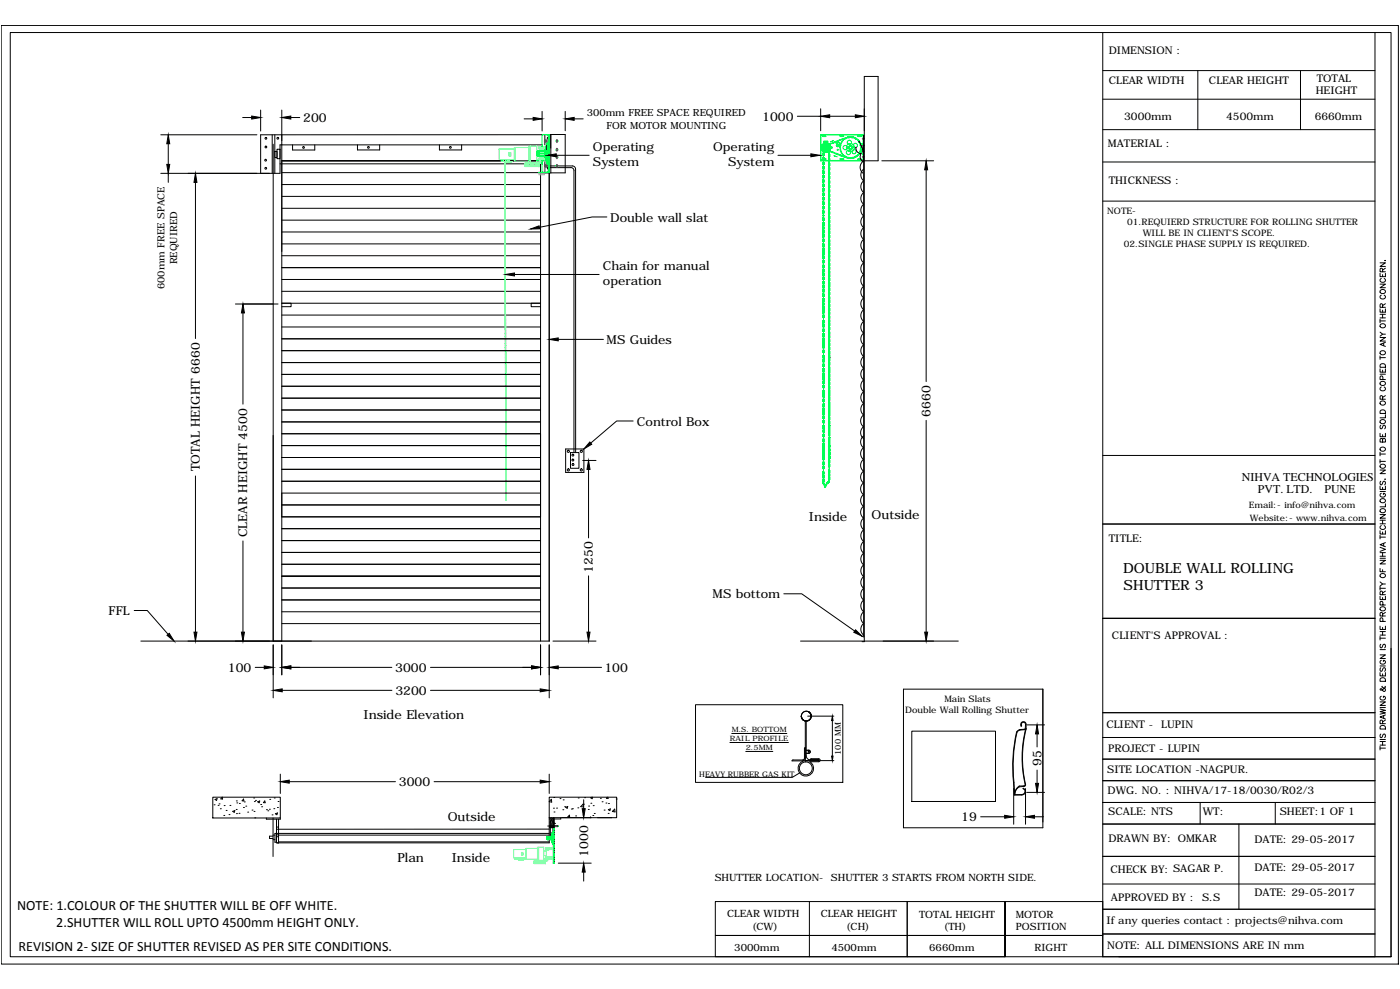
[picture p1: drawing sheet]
<svg xmlns="http://www.w3.org/2000/svg" width="841mm" height="594mm" viewBox="0 0 841 594" stroke-linecap="round" stroke-linejoin="round" font-family="sans-serif">
<!-- layer: labeling -->
<g fill="none" stroke="#0f0" stroke-width=".6">
<path d="M494 89l1 2M494 89h1M494 89a2 2 0 0 1 3-2 2 2 0 0 1 1 3M495 92v2M495 94v2M495 97v2M495 100v2M495 92l-1 1h1M495 100l-1 1h1M495 92v1M495 100v1M495 97h.1"/>
<path d="M495 91v1M495 94h.1M495 96v1M495 99v1M495 94v1M495 95h-1v1h1M495 97h-1l1 2M495 89h-1l1 2M495 89v2M495 95v1M495 96h.1M495 93v1"/>
<path d="M498 98v1M498 90v1M498 90v2M498 92v2M498 95v2M498 98v2M498 98h.1M498 92h.1M498 94v1M498 97v1M498 100h.1M498 95h.1"/>
<path d="M498 92v1M498 90h.1M498 93v1M498 97h.1M498 99v1M498 91v1M495 102v2M495 105v2M495 108v2M495 110v2M495 113v2M495 116v2"/>
<path d="M495 118v2M495 108l-1 1h1M495 118l-1 2h1M495 108v1M495 116v1M495 102h.1M495 104v1M495 107v1M495 110h.1M495 112v1M495 115v1M495 118h.1"/>
<path d="M495 102v1M495 105h.1M495 108h.1M495 110v1M495 113h.1M495 118v1M495 103h-1v1h1M495 105h-1l1 2M495 111h-1v1h1M495 113h-1l1 2M495 116h-1v1h1M495 107h.1"/>
<path d="M495 115h.1M495 103v1M495 111v1M495 101v1M495 104h.1M495 109v1M495 112h.1M495 117v1M498 119v2M498 106v2M498 106h.1M498 108v2"/>
<path d="M498 100v2M498 103v2M498 111v2M498 114v2M498 116v2M498 102v1M498 105v1M498 108h.1M498 110v1M498 113v1M498 116h.1M498 118v1"/>
<path d="M498 100v1M498 103h.1M498 108v1M498 111h.1M498 114h.1M498 116v1M498 101v1M498 106v1M498 105h.1M498 102h.1M498 107v1M498 110h.1"/>
<path d="M498 113h.1M498 118h.1M494 130h1M495 121v2M495 124v2M495 126v2M495 131v2M495 134v2M495 136v2M495 138v2M495 126l-1 2h1M495 134l-1 1h1"/>
<path d="M495 136l-1 2h1M495 134v1M495 120v1M495 123v1M495 126h.1M495 128v1M495 130v1M495 133v1M495 136h.1M495 138h.1M495 121h.1M495 124h.1"/>
<path d="M495 126v1M495 129h-1M495 134h.1M495 131h.1M495 138v1M495 121h-1l1 2M495 124h-1l1 2M495 131h-1v1h1M495 139h-1l1 1M495 125v1M495 140h.1M495 131v1"/>
<path d="M495 139v1M495 120h.1M495 128h.1M495 132v1M495 135v1M498 122v2M498 124v2M498 127v2M498 130v2M498 132v2M498 134v2v1M498 137v2"/>
<path d="M498 134v2M498 137v1M498 139v1M498 121v1M498 124h.1M498 126v1M498 129v1M498 132h.1M498 134h.1M498 136v1M498 122h.1M498 127h.1"/>
<path d="M498 130h.1M498 137h.1M498 138v1v2M498 121h.1M498 126h.1M498 129h.1M495 141v2M495 143v2M495 146v2M495 149v2M495 151v2M495 153v2"/>
<path d="M495 156v2M495 159v2M495 143l-1 2h1M495 149l-1 1h1M495 156l-1 2h1M495 149v1M495 140v1M495 143h.1M495 145v1M495 148v1M495 151h.1M495 153h.1"/>
<path d="M495 155v1M495 158v1M495 146v1M495 153v1M495 159h.1M495 147h-1v1h1M495 151h-1l1 2M495 154h-1l1 1M495 159h-1l1 2M495 154v1M495 155h.1M495 147v1"/>
<path d="M495 150v1M495 145h.1M495 148h.1M495 158h.1M498 141v2M498 144v2M498 146v2M498 148v2M498 151v1v1M498 155v2M498 158v2M498 151v1"/>
<path d="M498 141h.1M498 143v1M498 146h.1M498 148h.1M498 150v1M498 155h.1M498 157v1M498 160h.1M498 141v1M498 144h.1M498 155v1M498 158h.1"/>
<path d="M498 144v1M498 153v1M498 156v1M498 159v1M498 152v1v2M498 158v2v2M498 140v1M498 143h.1M498 145v1M498 150h.1M498 154v1M498 157h.1"/>
<path d="M494 164v1M494 167v1M494 169l1 2M494 168h1M494 165l1 1M494 165h1M494 164h1M494 170l1 1M494 169h1M495 161v2M495 174v2M495 176v2"/>
<path d="M495 179v2M495 161h.1M495 173v1M495 176h.1M495 178v1M495 161v1M495 174h.1M495 179v1M495 166v2M495 163v1M495 166h.1M495 168v1"/>
<path d="M495 171v1M495 164h-1M495 164h.1M495 166l-1 1M495 169h-1M495 169h.1M495 162h-1l1 1M495 172h-1v1h1M495 174h-1v1h1M495 180h-1v1h1M495 163h.1M495 172h-1l1 1"/>
<path d="M495 162v1M495 164v1M495 169v2M495 172v1M495 174v1M495 180v1M495 168h.1M495 165v1M495 175v1M495 173h.1M498 171h.1M498 163v1"/>
<path d="M498 165v2M498 167v2M498 169v4M498 173v2M498 175v2M498 178v2M498 169v3M498 162v1M498 164v1M498 167h.1M498 169h.1M498 173h.1"/>
<path d="M498 175h.1M498 177v1M498 165h.1M498 178h.1M498 160v2M498 162h.1M498 172v1M498 177h.1M494 189l1 2M494 188h1M494 186h1M494 196l1 1"/>
<path d="M494 199h1M494 193l1 1v-1M494 195v1M494 193h1M494 196h1M494 195h1M495 182v2M495 181v1M495 182h.1M495 184l-1 2M495 186l-1 2M495 197l-1 2"/>
<path d="M495 184v2M495 186v2M495 189v2M495 197v2M495 184h.1M495 186h.1M495 188v1M495 191v1M495 194v1M495 197h.1M495 199v1M495 189h-1"/>
<path d="M495 192l-1 1M495 192v1M495 195h-1M495 195h.1M495 197l-1 1M495 197v1M495 182h-1l1 2M495 195v1M495 181h.1M495 196v1M495 199h.1M498 192v2"/>
<path d="M498 194v2M498 197v1M498 192h.1M498 194h.1M498 198h.1M498 180v2M498 183v2M498 185v2M498 187v2M498 190v1M498 180h.1M498 182v1"/>
<path d="M498 185h.1M498 187h.1M498 189v1M498 180v1M498 183h.1M498 199v2M498 196v2M498 196h.1M498 198v1M498 196v1M498 197h.1M498 199v1"/>
<path d="M498 181v1M498 184v1M498 186v1M494 201h1v1zM494 219v1M494 217l1 1M494 215h1M494 204l1 1M494 217h1M494 219h1M495 203l-1 1M495 205v2"/>
<path d="M495 207v2M495 210v2M495 213l-1 2M495 216l-1 1M495 203v1h-1M495 213v2M495 216v1M495 202v1M495 207h.1M495 209v1M495 212v1M495 215v1"/>
<path d="M495 218h.1M495 203h-1M495 203h.1M495 205h.1M495 213l-1 1M495 207v1M495 208h.1M495 210h.1M495 218l-1 1M495 213v1M495 216h.1M495 218v1"/>
<path d="M495 212h.1M495 208v1M495 219v1M495 217v1M495 215h.1M498 209v1M498 211v1M498 213v2M498 201h.1M498 203h.1M498 205v1M498 208h.1"/>
<path d="M498 210h.1M498 212h.1M498 217h.1M498 219v1M498 206v2M498 206h.1M498 205h.1M498 209h.1M498 213v1M498 214v1M498 201v2M498 204v1"/>
<path d="M498 215v2M498 218v1M498 203v1M498 210v1M498 213h.1M498 215h.1M498 217v1M498 220h.1M498 201v1M498 204h.1M498 208v1M498 211h.1"/>
<path d="M498 218v2M498 215v1M498 218h.1M494 226l1 2M494 235v1M494 237l1 2M494 225h1M494 220h1M494 223h1M494 233h1M494 236h1M494 226h1v2"/>
<path d="M494 235h1v1h-1M494 237h1v2M494 228h1M495 221l-1 2M495 224l-1 1M495 221v2M495 224v1M495 220v1M495 223v1M495 221v1M495 224h-1M495 224h.1"/>
<path d="M495 229v1M495 231l-1 2M495 240v1M495 231v2h-1M495 226v2M495 231v2M495 234v2M495 237v2M495 226h-1M495 226h.1M495 228v1M495 230v1"/>
<path d="M495 233v1M495 236v1M495 239v1M495 234l-1 1M495 237h-1M495 220h.1M495 223h.1M498 223v1M498 225v2M498 227v2M498 230v1M498 232v2"/>
<path d="M498 222h.1M498 224h.1M498 229h.1M498 236h.1M498 238h.1M498 239v1M498 231h.1M498 233v1M498 220v2M498 222v2M498 224v1M498 227h.1"/>
<path d="M498 231v1M498 220l1 2-1 1M498 229v2M498 222v1M498 225h.1M498 229v1M498 232h.1M498 234v2M498 236v2M498 234h.1M498 238v1M498 239v2"/>
<path d="M498 239h.1M494 243v1M494 245l1 2M494 244h1M494 253l1 1M494 260h1M494 243h1v1h-1M494 245h1v2M494 253h1v1M495 247v2M495 250v2M495 256v1"/>
<path d="M495 258l-1 2M495 250v1M495 258v2h-1M495 242v2M495 245v2M495 252v2M495 258v2M495 241v1M495 244v1M495 247h.1M495 249v1M495 252h.1"/>
<path d="M495 254v2M495 258h.1M495 260v1M495 242l-1 1M495 245h-1M495 258h-1M495 252l-1 1M498 242v1M498 244v1M498 246v2M498 248v2M498 243l1 1-1 1"/>
<path d="M498 240v1M498 252h.1M498 254v1M498 243h.1M498 247v1M498 250h.1M498 257v-2v2M498 258v1M498 250v2M498 253v1M498 255v2M498 257v2"/>
<path d="M498 260v2M498 241h.1M498 245v1M498 248h.1M498 252v1M498 255h.1M498 257h.1M498 259v1M498 241l1 2-1 1M498 253v2M498 241v1M498 246h.1"/>
<path d="M494 279h1M494 271h1M494 269h1M494 273l1 1M494 274l1 2M494 273h1M494 275h1M494 262l1 1M494 272l1 1M494 270h1M494 274h1v2M495 277l-1 2"/>
<path d="M495 280l-1 1M495 277v2M495 280v2M495 269h.1M495 271v1M495 274h.1M495 276v1M495 279v1M495 267h-1M495 267h.1M495 272v1M495 274l-1 1"/>
<path d="M495 269l-1 1M495 269v1M495 274v1M495 261l-1 1M495 264v2M495 266l-1 7M495 261v1h-1M495 264v1M495 266v7M495 261v2M495 266v2M495 263v1"/>
<path d="M495 266h.1M495 266h-1M495 268v2M495 271v2M495 273v2M495 268h.1M495 270v1M495 273h.1M495 275v1M495 271h-1M495 268l-1 1M495 273l-1 1"/>
<path d="M495 271h.1M495 273v1M495 279h.1M495 268h-1h1M498 267v2zM498 269h.1M498 271h.1M498 273h.1M498 260v2zM498 263v1M498 274v1M498 267v1v1v1v-1"/>
<path d="M498 269v2l1 1-1 1M498 272v1l1 1v1h-1M498 276v3M498 276v2M498 279v1M498 267v2M498 276h.1M498 267v1M498 269v1M498 274h.1M498 272h.1M498 279h.1"/>
<path d="M498 262v2M498 265v2M498 269v2M498 271v2M498 273v3M498 265v1v-1M498 269v2v2M498 272v1M498 267l1 2-1 2M498 262h.1M498 264v1M498 267h.1"/>
<path d="M498 276v-2v2M498 278v1v1M498 273v1M494 290l1 1h1M494 290h1l1 1M494 281l1 1M495 283v2M495 285v2M495 287v2M495 283l-1 2h1M495 285l-1 2h1M495 285h.1"/>
<path d="M495 287h.1M495 287v1M495 282v1M495 288h-1l1 1M495 289h.1M495 288v1M496 291l-1 2zM496 291l-1 2 1-2M496 291h.1M497 290v1M497 291h-1M498 289v1h-1z"/>
<path d="M498 289l-1 2M498 289l-1 1M498 282v2v1v1M498 284v2M498 284h.1M498 286h.1M498 288v1M498 282v1M498 284v1M498 281v1M498 283v1M498 287v1"/>
<path d="M498 284v1v1v1M498 286v1v1"/>
</g>
<!-- layer: bracket -->
<path d="M519 81v15" fill="none" stroke="#000" stroke-width=".6"/>
<!-- layer: 0 -->
<g fill="none" stroke="#0f0" stroke-width=".6">
<path d="M323 91v3M323 91v3zM323 93h.1M323 90v2h1M323 92h.1M324 93h-1v1M324 92h.1M324 93h.1M324 93h3M326 88v-7h4v22h-6l3 1M326 97v6M327 90h-4v2h1v-1h3h-3"/>
<path d="M327 94h-3v-1h-1v1h4M327 90v5zM327 92h-4h4M327 90h1v5h-1M329 86v12v-6v5h-1v-9l1-1v5zM329 81h1v22h-1M329 86v-1h1l-1 7M329 92l1 7h-1v-1M329 92l1 7M329 81v22M330 85l-1 7M330 95h.1"/>
<path d="M330 89h.1M330 96h.1M330 91h-7v2h7M330 81v22M493 81h26v16h-26zM493 81h1M493 96h1M493 81v1M493 82v1M493 84h.1M493 85v1M493 86v1"/>
<path d="M493 88h.1M493 89v1M493 90v1M493 92v1M493 93v1M493 94v1M493 96v1M494 81h1M494 96h1M495 85h2zM495 85h.1M495 89h.1"/>
<path d="M495 89h1M496 85h.1M496 89h.1M496 89h-1M496 88l9-4a9 9 0 0 1 10-1 7 7 0 0 1 2 8 7 7 0 0 1-7 4M496 88l-1 1 1 1 13 5M496 88l-1 1M496 89l14 6M496 88h.1M496 88l-1 1h1M496 81h1M496 96h1"/>
<path d="M496 89v1M496 81v1M496 95v1M496 81l-2 1h2M496 95l-2 1h2M496 90h.1M497 89h.1M497 89l-1 1M497 85h.1M497 88h-1M497 88h.1M497 88v1"/>
<path d="M497 81h1M497 96h1M497 86v-1h-2v1M499 81h.1M499 96h.1M499 88h1v1h-1M500 88v1M500 81h1M500 96h1M500 85h1zM500 85h-1M501 94h1z"/>
<path d="M501 81h1M501 96h1M502 94h1M503 86v1a.9 .9 0 0 0 0 1 .9 .9 0 0 0 1-1h1M503 81h.1M503 96h.1M503 86l-1-1h1v2h1M503 86h.1M504 86v1M504 81h1M504 96h1M504 87h.1"/>
<path d="M505 81l2 1h-2zM505 87h.1M505 87h-1M505 95h2M505 95v1h2v-1M505 88v1M505 89v1M505 89h.1M505 88h.1M505 87v1M505 90v1M505 90h.1"/>
<path d="M505 81h1M505 96h1M505 86v1M505 91h1M505 91l1 1M506 86h-1M506 85l-1 1M506 92h.1M506 92v1h1M506 85h.1M507 81h.1M507 96h.1"/>
<path d="M507 93l1 2M508 81h1M508 96h1M508 83l-1 1-1 1M508 83h.1M508 83h1M509 81h1M509 96h1M509 94l-1 1M509 94h.1M509 94l1 1M509 83h.1"/>
<path d="M510 82l-1 1M510 82l-14 6M510 82a6 6 0 0 1 7 7 6 6 0 0 1-7 6M510 88v1M510 89l1 1M510 82h2M510 82h.1M510 95h.1M510 95h1M510 83h.1M511 90h.1M511 81h1"/>
<path d="M511 96h1M511 83h1M512 95h-1M512 82l1 1M512 81h1M512 96h1M512 88v1M512 88l-1-1-1 1M512 89l-1 1M513 83h.1M513 81h1M513 96h1"/>
<path d="M513 83h1M514 94l-1 1h-2M514 94h-1M514 83v1M514 84h.1M514 84h1M514 94h.1M515 81h1M515 96h1M515 93v1h-1M515 84h.1M515 84l1 1"/>
<path d="M515 95l2 1h-2M515 81h2M515 82h2M516 81v1M516 95v1M516 85h.1M516 81h1M516 96h1M516 85v1M516 91v2h-1M516 86l1 1M516 91h.1"/>
<path d="M517 89v2M517 88h.1M517 89h.1M517 87v1M517 91h-1M517 81v1M517 88v1M517 91h1l-1 1zM517 81h1M517 96h1M518 86v2v3M518 81v16"/>
<path d="M495 289l-1 1M330 496l5 1zM332 500v7v-4v3h-1zM332 500v3M332 497v21M333 497h.1M333 498v1M333 499v1M329 503v1M329 503v1zM329 504h.1M329 502v1"/>
<path d="M329 503h.1M331 502h-2v1h2M331 504h-2h2M331 502v3zM331 503h-2h2M331 502v3M332 503v4M332 518h1M333 503h-5v1h5M333 500v1M333 502v1M333 503v1"/>
<path d="M333 504v1M333 506v1M333 507v1M333 508v1M333 510v1M333 511v1M333 512v1M333 514v1M333 515v1M333 516v1M333 518h.1"/>
<circle cx="328" cy="85" r=".6"/>
<circle cx="328" cy="100" r=".6"/>
<circle cx="335" cy="85" r=".6"/>
<circle cx="335" cy="94" r=".6"/>
<circle cx="335" cy="90" r=".6"/>
<circle cx="335" cy="100" r=".6"/>
<circle cx="495" cy="91" r=".2"/>
<circle cx="495" cy="86" r=".2"/>
<circle cx="495" cy="88" r="0"/>
<circle cx="495" cy="88" r=".1"/>
<circle cx="495" cy="89" r="0"/>
<circle cx="495" cy="89" r=".1"/>
<circle cx="496" cy="88" r="0"/>
<circle cx="496" cy="88" r=".1"/>
<circle cx="496" cy="89" r="2.9"/>
<circle cx="496" cy="89" r="1.6"/>
<circle cx="496" cy="89" r="1.7"/>
<circle cx="496" cy="89" r="2.3"/>
<circle cx="496" cy="89" r=".2"/>
<circle cx="496" cy="90" r="0"/>
<circle cx="496" cy="90" r=".1"/>
<circle cx="497" cy="87" r="0"/>
<circle cx="497" cy="90" r=".1"/>
<circle cx="497" cy="87" r=".1"/>
<circle cx="498" cy="90" r="0"/>
<circle cx="498" cy="87" r=".1"/>
<circle cx="498" cy="90" r=".1"/>
<circle cx="499" cy="91" r="0"/>
<circle cx="499" cy="87" r="0"/>
<circle cx="499" cy="87" r=".1"/>
<circle cx="499" cy="91" r=".1"/>
<circle cx="499" cy="89" r=".2"/>
<circle cx="500" cy="86" r="0"/>
<circle cx="500" cy="91" r=".1"/>
<circle cx="500" cy="86" r=".1"/>
<circle cx="500" cy="91" r="0"/>
<circle cx="501" cy="92" r="0"/>
<circle cx="501" cy="92" r=".1"/>
<circle cx="501" cy="86" r="0"/>
<circle cx="501" cy="86" r=".1"/>
<circle cx="502" cy="92" r="0"/>
<circle cx="502" cy="85" r=".1"/>
<circle cx="502" cy="92" r=".1"/>
<circle cx="503" cy="86" r=".3"/>
<circle cx="503" cy="85" r="0"/>
<circle cx="503" cy="92" r="0"/>
<circle cx="503" cy="85" r=".1"/>
<circle cx="503" cy="92" r=".1"/>
<circle cx="503" cy="90" r=".1"/>
<circle cx="503" cy="87" r=".1"/>
<circle cx="503" cy="87" r=".3"/>
<circle cx="503" cy="90" r=".3"/>
<circle cx="504" cy="85" r="0"/>
<circle cx="504" cy="93" r="0"/>
<circle cx="504" cy="85" r=".1"/>
<circle cx="504" cy="93" r=".1"/>
<circle cx="505" cy="93" r="0"/>
<circle cx="505" cy="84" r=".1"/>
<circle cx="505" cy="93" r=".1"/>
<circle cx="505" cy="84" r="0"/>
<circle cx="506" cy="94" r="0"/>
<circle cx="506" cy="84" r="0"/>
<circle cx="506" cy="94" r=".1"/>
<circle cx="506" cy="84" r=".1"/>
<circle cx="507" cy="94" r="0"/>
<circle cx="507" cy="83" r="0"/>
<circle cx="507" cy="83" r=".1"/>
<circle cx="507" cy="94" r=".1"/>
<circle cx="508" cy="94" r="0"/>
<circle cx="508" cy="83" r=".1"/>
<circle cx="508" cy="94" r=".1"/>
<circle cx="508" cy="89" r="1.3"/>
<circle cx="508" cy="83" r="0"/>
<circle cx="508" cy="95" r="0"/>
<circle cx="508" cy="95" r=".1"/>
<circle cx="509" cy="89" r=".2"/>
<circle cx="509" cy="82" r="0"/>
<circle cx="509" cy="82" r=".1"/>
<circle cx="509" cy="95" r=".1"/>
<circle cx="510" cy="92" r="1.3"/>
<circle cx="510" cy="82" r="0"/>
<circle cx="510" cy="82" r=".1"/>
<circle cx="510" cy="86" r="1.3"/>
<circle cx="510" cy="95" r="0"/>
<circle cx="510" cy="95" r=".1"/>
<circle cx="511" cy="82" r="0"/>
<circle cx="511" cy="82" r=".1"/>
<circle cx="511" cy="89" r="2.5"/>
<circle cx="511" cy="89" r=".7"/>
<circle cx="511" cy="87" r=".2"/>
<circle cx="511" cy="91" r=".2"/>
<circle cx="512" cy="95" r=".1"/>
<circle cx="512" cy="82" r="0"/>
<circle cx="512" cy="82" r=".1"/>
<circle cx="512" cy="95" r="0"/>
<circle cx="513" cy="82" r="0"/>
<circle cx="513" cy="82" r=".1"/>
<circle cx="513" cy="89" r=".2"/>
<circle cx="513" cy="91" r="1.3"/>
<circle cx="513" cy="95" r="0"/>
<circle cx="513" cy="95" r=".1"/>
<circle cx="513" cy="83" r=".1"/>
<circle cx="514" cy="94" r="0"/>
<circle cx="514" cy="94" r=".1"/>
<circle cx="514" cy="87" r="1.3"/>
<circle cx="514" cy="83" r="0"/>
<circle cx="514" cy="83" r=".1"/>
<circle cx="515" cy="84" r="0"/>
<circle cx="515" cy="84" r=".1"/>
<circle cx="515" cy="93" r=".1"/>
<circle cx="516" cy="93" r="0"/>
<circle cx="516" cy="93" r=".1"/>
<circle cx="516" cy="85" r="0"/>
<circle cx="516" cy="85" r=".1"/>
<circle cx="516" cy="92" r="0"/>
<circle cx="516" cy="92" r=".1"/>
<circle cx="517" cy="91" r="0"/>
<circle cx="517" cy="91" r=".1"/>
<circle cx="517" cy="86" r=".1"/>
<circle cx="517" cy="87" r="0"/>
<circle cx="517" cy="87" r=".1"/>
<circle cx="517" cy="90" r="0"/>
<circle cx="517" cy="88" r="0"/>
<circle cx="517" cy="89" r=".1"/>
<circle cx="517" cy="88" r=".1"/>
<circle cx="517" cy="90" r=".1"/>
</g>
<g fill="none" stroke="#000" stroke-width=".6">
<path d="M1 15h839v564h-839zM6 20h830v555h-830zM662 20v555h164v-555M662 42h164M662 60h164M720 42v36M781 42v36M146 71h5M157 66v13M169 66v319M175 71h5M315 71h5"/>
<path d="M326 67v12M340 67v12M345 71h5M479 70h14M493 65v14M498 70h16M662 78h164M97 81h57M101 86v13M164 81v23M164 87v298M165 91h1v4h-1z"/>
<path d="M165 81v23M166 90h2v5h-2zM168 98h158M169 97h161M176 87v3h13v-3M215 87v3h13v-3M264 87v3h13v-3M325 98v287M326 81h-169v23M326 87h-158v17h-71M327 91h2M327 87v-6h13v23h-171"/>
<path d="M327 90v14M328 87v3M329 100h15h1l1 2v170M329 87v3M329 88v1M330 81v304M330 87v298M331 81v8M331 81v23M334 93h20M467 93h20M514 88l1 3 2 1v3l2 2"/>
<path d="M516 85a16 16 0 0 1 3 12M519 97l-2 1v3v2l1 1M519 97h9v-51h-9v339h-1M519 81v301M530 97h31M662 97h164M101 104v6M117 110v93M169 118h156M169 111h156M329 101h14h1l1 2v169M519 102l-1 1-1 2 1 2 1 2-2 3v2l2 2-2 1v3l2 3"/>
<path d="M556 102v127M169 139h156M169 132h156M169 125h156M365 130h-9l-32 7M498 134h.1M498 139h.1M519 123l-1 1-1 2 1 2 1 2-1 1-1 2 1 2 1 2-1 1-1 2 1 2 1 2-2 3v2l2 2-2 3v2l2 2-2 2v2l2 3M662 121h164M169 154h156M169 147h156M498 141h.1"/>
<path d="M498 148h.1M498 153h.1M498 155h.1M829 158h3l-3 2h3M832 156h.1M169 175h156M169 168h156M169 161h156M309 165h51M498 162h.1M498 167h.1M498 169h.1"/>
<path d="M498 173h.1M498 175h.1M519 165l-1 1-1 2 1 3 1 1-1 1-1 2 1 3 1 1-1 1-1 2 1 3 1 1-2 3v2l2 2-2 3v2l2 2-2 2v2l2 3M829 171h3l-3 2h3M829 164v2h3v-2M830 177a1.2 1.2 0 0 0-1 2 1.2 1.2 0 0 0 1 1h1a1.2 1.2 0 0 0 1-1 1.2 1.2 0 0 0-1-2M830 167a1.2 1.2 0 0 0-1 2 1.2 1.2 0 0 0 1 1h1a1.2 1.2 0 0 0 1-1 1.2 1.2 0 0 0-1-2M831 163l-1-2-1 2h3M831 165v1M832 161l-1 1M141 183h26M146 188v55"/>
<path d="M169 184h6v-2h-6h156h-6v2h6M169 196h156M169 189h156M498 182h.1M498 187h.1M498 189h.1M498 194h.1M498 196h.1M829 186v2h3v-2M829 192v2M829 200l2 1M829 193h3"/>
<path d="M829 191h3M829 189h3M831 185l-1-2v-1l-1 3h3M831 186v2M831 189v2M832 182l-1 2M169 218h156M169 211h156M169 204h156M335 204h27M498 215h.1M498 203h.1"/>
<path d="M498 208h.1M498 210h.1M498 217h.1M519 207l-1 1-1 3 1 2 1 1-1 1-1 3 1 2 1 1-2 2v2l1 2 1 1-2 3v2l2 2-2 2v2l2 3-1 2-1 2 1 2 1 1M829 203h3l-3 2h3M829 214v2M829 215h3M829 219a1.8 1.8 0 0 1 3 1v1h-3zM831 206v2M832 206l-3 1 3 1M832 201h-1l-2 1M169 239h156"/>
<path d="M169 232h156M169 225h156M498 224h.1M498 229h.1M498 231h.1M498 236h.1M498 238h.1M829 222v2h3v-2M829 225h3M830 232a1.2 1.2 0 0 0-1 2 1.2 1.2 0 0 0 1 1h1a1.2 1.2 0 0 0 1-1 1.2 1.2 0 0 0-1-2M831 240l-1-2-1 2h3M831 222v2"/>
<path d="M831 228v-2h-2v2h3M832 238l-1 1M169 253h156M169 246h156M380 253h-10l-15 13M498 245h.1M498 250h.1M498 252h.1M498 257h.1M498 259h.1M519 249l-1 2-1 2 1 2 1 1-2 2v2l2 3M556 253v127"/>
<path d="M829 247a1.8 1.8 0 0 1 3 0v1h-3zM830 255l-1 2h1l1-1 1-1v1v2M832 249v2h-3M169 275h156M169 268h156M169 261h156M340 270h11v14h-11zM343 272h5v9h-5zM350 277h8M498 271h.1M498 276h.1M498 267h.1"/>
<path d="M498 273h.1M519 262l-1 1-1 2 1 3 1 1-1 1-1 2 1 3 1 1-2 3v2l2 2-2 3v2l2 2-2 2v2l2 3M662 274h164M829 260v2h3v-2M829 272v2M829 276v2M829 277h3M829 273h3M831 264v-1l1 1v2h-3v-2h1l1 2M831 261v1M117 286v94M169 296h156"/>
<path d="M169 289h156M169 282h156M354 282v41M498 281h.1M519 297l-2 3v2l2 2-1 1-1 3 1 2 1 1-2 4 1 2 1 1-2 2v2l1 2 1 1-1 2-1 2 1 2 1 1-1 2-1 2 1 2 1 1M829 292v2h3v-2M829 282h3l-3 3h3M829 295h3M830 289l-1 1 1 1 1-2h1v1v1M830 296a1.2 1.2 0 0 0-1 2 1.2 1.2 0 0 0 1 1h1a1.1 1.1 0 0 0 1-2 1.1 1.1 0 0 0-1-1v1M831 293v1M832 288h.1"/>
<path d="M169 318h156M169 310h156M169 303h156M662 315h164M829 319v2h3v-2M829 309h3l-3 2h3M829 315h3M829 312h3M830 316a1.2 1.2 0 0 0-1 1 1.2 1.2 0 0 0 1 1h1a1.2 1.2 0 0 0 1-1 1.2 1.2 0 0 0-1-1M831 312v3M831 320v1M832 303v1h-3"/>
<path d="M146 325v55M169 339h156M169 332h156M169 325h156M519 339l-1 2-1 2 1 2 1 1-1 2-1 2 1 2 1 1-2 3v3l2 1-2 3v3l2 1-2 2v3l2 3M829 337h3l-3 2h3M829 329l3 1-3 1M829 322v2M829 335h3M829 334h3M829 332h3M829 323h3"/>
<path d="M831 332v2M831 326v2M832 326l-3 1 3 1M169 353h156M169 346h156M354 346v34M471 357h11l31 22M829 358v2h3v-2M829 341v2h3M829 352v2M829 353h3M829 350l2 1"/>
<path d="M831 357l-1-2-1 2h3M831 342v1M831 359v1M832 351h-1l-2 1M832 355l-1 1M81 367h7l13 14M169 375h156M169 367h156M169 360h156M519 374l-1 2-1 2 1 2 1 2M826 371h-164h164M829 376v2h3v-2"/>
<path d="M829 379h3M831 370l-1-2-1 2h3M831 377v1M831 379v2M831 373v-2h-2v2h3M831 363v-1l-2-1v2h3M832 368l-1 1M85 385h245M164 387v32M169 387v18M325 387v18M330 387v32"/>
<path d="M332 385h26M481 385h95M518 382h1M829 393h3l-3 3h3M829 382v2M829 390h3M829 383h3M829 381h3M830 387l-1 2h1l1-2h1v1v1M830 397a1.2 1.2 0 0 0-1 1 1.2 1.2 0 0 0 1 1h1a1.1 1.1 0 0 0 1-1 1.1 1.1 0 0 0-1-1M836 389v186h-164M153 401h6"/>
<path d="M170 415h65M175 401h60M259 401h60M259 415h66M335 401h26M543 414h83v83h-83zM829 404v2h3v-2M829 400h3M829 408a1.8 1.8 0 0 1 3 0v1h-3zM830 401l-1 2h1l1-2h1v1v1M830 418a1.2 1.2 0 0 0-1 2 1.2 1.2 0 0 0 1 1h1a1.1 1.1 0 0 0 1-2 1.1 1.1 0 0 0-1-1v1M830 412v1a2 2 0 0 1 2 2h-1l-1-1h-1l1 1 1-1 1-1v-1"/>
<path d="M831 405v1M418 423h88v47h-88zM481 430h.1M483 433a2.9 2.9 0 0 1 0-5 2.9 2.9 0 0 1 4 2 2.9 2.9 0 0 0-4-2 2.9 2.9 0 0 0 0 5M484 433v24h8l-1-1h-5l-2-1v-22M485 430h16M486 428a2.9 2.9 0 0 1 0 5 2.9 2.9 0 0 1-5-3M500 433v21M548 439h50v42h-50zM611 440a93 93 0 0 0-2 30v8M613 438l-2 2M613 438l-1 1a20 20 0 0 0-3 11v11l1 16h4a1.9 1.9 0 0 0 2-1 1.9 1.9 0 0 0-1-2"/>
<path d="M613 435a1.6 1.6 0 0 1 2-2 1.6 1.6 0 0 1 1 2v3M613 436h.1M614 436a1.3 1.3 0 0 1 0-2 1.3 1.3 0 0 1 2 1v2l-1 1M614 436h-1M615 438h-2M616 438a76 76 0 0 0 0 34h-1M616 438l-3 1M616 438a77 77 0 0 0 0 34l-4 1a5 5 0 0 0-2 4M617 435h10M662 428h164M829 426l3 1h-3l3 1-3 1M829 422h3l-3 2h3"/>
<path d="M829 425h3M829 436a1.8 1.8 0 0 1 3 1v1h-3zM831 435l-1-2h-1v2h3M831 430v1M832 429l-3 2 3 1M832 433l-1 1M438 446h36M440 441h33M448 451h16M483 455l-1 1-6 1h7l1-2M484 449h-1v6M484 451h2a1 1 0 0 1 1 1 1 1 0 0 1-1 1h-2"/>
<path d="M484 451h2a.9 .9 0 0 1 1 1 .9 .9 0 0 1-1 0h-2M485 457a5 5 0 0 0-5 5 5 5 0 0 0 7 3 5 5 0 0 0 0-7M487 456h5a.9 .9 0 0 1 1 1 .9 .9 0 0 1-1 1h-6M487 456l5 1h-7M493 457h8M623 441v8M662 443h164M662 456h164M829 449h3M829 448v2M829 448h3M829 445h3"/>
<path d="M829 444h3M830 441l-1 2h1l1-2h1v1v1M831 445v3M128 479h40v12h-40zM134 479v1h-1zM152 479h.1M165 479h.1M168 465v12M174 470h64M261 470h64M330 479h40v12h-40zM330 465v12"/>
<path d="M333 479h.1M336 480h.1M347 479h.1M351 479h.1M356 479h-1l1 1v-1M361 480h.1M365 479h-1l1 1v-1M370 480h.1M480 464l-4 3h-52M609 474v21M612 472l-1 2-1 2M615 474h1a2.3 2.3 0 0 1-2 4h-5"/>
<path d="M615 472h-3M616 474v21M617 476h10M623 463v8M662 469h164M129 483h.1M129 480h1v1zM131 484h.1M132 483h.1M132 486h.1M134 490h.1M135 484h.1"/>
<path d="M136 487h.1M138 489h.1M138 484h.1M140 487h1v1zM142 486h.1M142 481h.1M142 489h.1M142 482h.1M144 489h.1M144 483h.1M146 485h.1M146 480l1 1h-2z"/>
<path d="M147 482h.1M148 484h.1M149 488h.1M151 487h.1M153 487h.1M153 481h.1M153 491h.1M155 482l1-1v1zM157 483h.1M157 485h.1M159 481v1h-1zM160 491v1h8v-1"/>
<path d="M160 486h.1M161 487h.1M162 486h.1M162 480h.1M163 489h.1M164 491v24M164 486h.1M165 489l2-1-1 1zM166 497h1M167 485h.1M167 481h.1M167 492v14"/>
<path d="M329 496h6M330 491v15h-164v-14M330 498h-164M330 481l1-1v2h-1M330 496v1M330 496h1M330 497h1M330 492l3 1M330 495l3 1h-3v1h3M330 494l3 1M330 493l3 2M330 492l3 2"/>
<path d="M331 493h1v7l-1 2zM331 491l2 1M331 496h1v1h-1M332 491h1M332 485h.1M333 492v14a2.6 2.6 0 0 1-2-3v-1M333 488h.1M333 491v24M333 497v21M333 494l1 1M334 485h.1M337 491v1h-7"/>
<path d="M337 491h18M338 486h.1M338 480h.1M339 485h.1M340 485l1-1v2zM342 490v1h-1zM343 486h.1M344 486h.1M346 490h.1M347 485h.1M350 490h.1M350 483v2h-1z"/>
<path d="M350 483h.1M351 480v6M353 486h.1M354 484h.1M354 491h1M355 483h.1M356 490h.1M356 484h.1M357 489h.1M359 491h9M362 482h.1M363 487h.1"/>
<path d="M364 482h.1M365 489h.1M365 486h2l-1 1zM366 483h.1M368 487h.1M369 486v2l-1-1zM589 491h15M621 491h6M662 495h164M721 482v13M744 495v51M766 482v13"/>
<path d="M826 482h-164h164M164 502h-2v2h2M164 502h1M164 504h1M166 503h1M166 501h1M167 506h.1M167 502h163M167 506h163M330 501h-165v5h1M332 502v3zM335 518h20"/>
<path d="M662 514h164M351 524v5M662 531h164M486 542v33M545 542v33M662 542h-232v20h232h-232v13h174M662 546h164M604 575v-33v33M662 561h164"/>
<circle cx="160" cy="96" r=".5"/>
<circle cx="160" cy="88" r=".5"/>
<circle cx="160" cy="83" r=".5"/>
<circle cx="167" cy="83" r=".5"/>
<circle cx="182" cy="89" r=".5"/>
<circle cx="221" cy="89" r=".5"/>
<circle cx="271" cy="89" r=".5"/>
<circle cx="329" cy="83" r=".5"/>
<circle cx="329" cy="96" r=".5"/>
<circle cx="160" cy="101" r=".5"/>
<circle cx="329" cy="101" r=".5"/>
<circle cx="830" cy="175" r="1.5"/>
<circle cx="830" cy="196" r="1.5"/>
<circle cx="830" cy="212" r="1.5"/>
<circle cx="830" cy="230" r="1.5"/>
<circle cx="830" cy="253" r="1.5"/>
<circle cx="830" cy="242" r="1.5"/>
<circle cx="341" cy="271" r=".7"/>
<circle cx="344" cy="273" r=".6"/>
<circle cx="344" cy="276" r=".6"/>
<circle cx="344" cy="279" r=".6"/>
<circle cx="349" cy="271" r=".7"/>
<circle cx="830" cy="270" r="1.5"/>
<circle cx="341" cy="282" r=".7"/>
<circle cx="349" cy="282" r=".7"/>
<circle cx="830" cy="280" r="1.5"/>
<circle cx="830" cy="307" r="1.5"/>
<circle cx="830" cy="301" r="1.5"/>
<circle cx="830" cy="346" r="1.5"/>
<circle cx="830" cy="366" r="1.5"/>
<circle cx="486" cy="452" r=".4"/>
<circle cx="484" cy="462" r="4"/>
</g>
<path d="M518 95h1M518 94h1M518 91h1M518 90h1M518 87h1M518 88h1M518 84h1M518 83h1M331 496v1M332 496v1M334 496v1" fill="none" stroke="#ff0" stroke-width=".6"/>
<path d="M327 85h2M327 100h2M328 84v2M328 99v2M335 84v2M335 89v2M335 94v1M335 99v2M518 83h1M518 88h1M518 91h1M518 94h1" fill="none" stroke="#f00" stroke-width=".6"/>
<g fill="#000" stroke="#000" stroke-width=".6">
<path d="M151 70l6 1-6 1zM169 71l6-1v2zM320 71h6l-6 1zM340 71h5v1zM493 70l5-1v2zM514 69l5 1-5 1zM101 81l1 5h-2zM100 99h2l-1 5zM329 93l5-1v2zM487 92l5 1-5 1zM117 104l1 6h-1zM556 97l1 5h-2z"/>
<path d="M319 138l5-2v1zM304 165l5-1v2zM146 183l1 5h-2zM330 204l5-1v2zM354 266l1 1-4 3zM354 277v5h-1zM117 380h1l-1 5zM145 380h2l-1 5zM353 380h1v5zM514 378l4 4-5-2zM555 380h2l-1 5zM100 382l2-2 3 5z"/>
<path d="M159 400l5 1-5 1zM169 401l6-1v2zM319 400l6 1-6 1zM330 401l5-1v2zM164 415l6-1v2zM325 414l5 1-5 1zM500 430v3zM500 454v3zM623 435l1 6h-2zM168 470l6-1v1zM325 469l5 1h-5zM622 471h2l-1 5z"/>
<path d="M350 486h2l-1 5zM604 490l5 1-5 1zM616 491l5-1v2zM351 518l1 6h-2z"/>
</g>
<path d="M327 101v2" fill="none" stroke="#b88a5c" stroke-width=".6"/>
<path d="M327 89v8M328 89v8" fill="none" stroke="#f0f" stroke-width=".6"/>
<path d="M324 105h.1M324 104h.1M324 105h1M324 104h1M325 105h1M325 104h1M326 105h.1M326 104h.1M326 104h1v1h-1" fill="none" stroke="#dda56e" stroke-width=".6"/>
<g fill="none" stroke="#0ff" stroke-width=".6">
<path d="M302 96v1h-1h1v-1M303 97h5M303 97h.1M304 97h-1M304 97h.1M305 96v1h1v-1M305 97h.1M306 92h1v2h-1zM306 92h.1M306 93h.1M308 97h.1M309 89h-9v7h9"/>
<path d="M309 91h.1M309 94h.1M310 89v8M315 98h9M316 100h7zM316 99v1zM316 99l1 1zM317 99h.1M317 99v1zM318 88h4v10h-4zM318 89h-9v8h9M318 89h.1"/>
<path d="M318 93h.1M318 96h.1M318 99l1 1zM319 88v10M319 99v1zM319 99l1 1zM320 99v1zM320 99l1 1zM322 99v1zM322 99h.1M322 99l1 1zM322 96h.1"/>
<path d="M322 97h2M323 99v1zM324 98v2M324 97v1v-1v3zM324 98h-9v2h9M324 96h6M324 95h.1M324 89h.1M324 95v1M324 96h.1M324 88v1M324 98h1"/>
<path d="M324 97h.1M324 90h-2v4h2M324 89h6M324 88h6M324 97h6M324 95h6M326 97l-1 1M330 89l-6 1M330 88h-6v10M324 100h.1M304 288h.1M304 293h.1"/>
<path d="M304 298h.1M304 281h.1M304 300h.1M310 515v1h-1h2v-1M311 516l3 1M311 516h.1M313 515v2h1v-2M313 512h1v2h-1zM314 512h.1M314 513h.1M314 517l1-1zM316 510h-7v5h7"/>
<path d="M316 511h.1M316 514h.1M316 510v6M321 517h6M321 518h6zM321 518h.1M322 518h.1M323 509h4v8h-4zM323 510h-7v6h7M323 510h.1M323 516h.1M323 518h.1"/>
<path d="M324 518h.1M324 509v8M325 518h.1M326 518h.1M327 518h.1M327 516h.1M327 516h1M327 517v2M328 516v1v-1v3zM328 517h-7v2h7M328 519h.1M328 510h4"/>
<path d="M328 515h.1M328 515v1M328 509v1M328 517h.1M328 510v-1h4v1l-4 1M328 511h-1v3h1M328 509v8l2-1M328 515h4v1h-4M328 516h4M332 510h-4M332 515h-4"/>
<circle cx="306" cy="92" r=".1"/>
<circle cx="306" cy="93" r=".1"/>
<circle cx="309" cy="91" r=".1"/>
<circle cx="309" cy="94" r=".1"/>
<circle cx="318" cy="89" r=".1"/>
<circle cx="318" cy="93" r=".1"/>
<circle cx="318" cy="96" r=".1"/>
<circle cx="314" cy="512" r=".1"/>
<circle cx="314" cy="513" r=".1"/>
<circle cx="316" cy="511" r=".1"/>
<circle cx="316" cy="514" r=".1"/>
<circle cx="323" cy="510" r=".1"/>
<circle cx="323" cy="516" r=".1"/>
</g>
<!-- layer: labeling -->
<g fill="none" stroke="#0ff" stroke-width=".6">
<path d="M303 97v7M303 99h.1M303 98h.1M303 97v1M303 100h.1M303 97h.1M303 98v1M304 97h.1M304 97h1zM305 97h.1M305 97h1M305 97h1z"/>
<path d="M306 97h-1M303 104h.1M303 101h.1M303 103h.1M303 105h.1M303 103v1M303 114h.1M303 116h.1M303 116v1M303 117v1M303 118h.1M303 100v1"/>
<path d="M303 102v2M303 102h.1M303 115h.1M303 106h.1M303 107v1M303 108v1M303 111h.1M303 112h.1M303 108h.1M303 107h.1M303 114v1M303 117h.1"/>
<path d="M303 103v39M303 101v1M303 109v1M303 110h.1M303 113h.1M303 113v1M303 115v1M303 119h.1M303 119v1M303 120h.1M303 120v1M303 122h.1"/>
<path d="M303 125v1zM303 129h.1M303 123h.1M303 126v1zM303 130h.1M303 131v1zM303 132v1zM303 122v1M303 124v1M303 134h.1M303 128h.1M303 133h.1"/>
<path d="M303 135h.1M303 137h1M303 139h.1M303 140h.1M303 140h1M303 136h.1M303 136h1M303 124h.1M303 127v1zM303 128v1zM303 130v1M303 131h.1"/>
<path d="M303 126h.1M303 137h.1M303 138h.1M303 121v1M304 134h.1M304 134h-1M304 135h.1M304 137h.1M304 138h.1M304 139v-1v1M304 140v-1v1M304 140h.1"/>
<path d="M304 136h.1M304 138h-1M303 141h.1M303 142h.1M303 143h.1M303 144h.1M303 145v-1v1M304 145h.1M303 146h.1M304 146h.1M303 147h.1M303 148h.1"/>
<path d="M303 149h.1M304 149h.1M303 150v-1v1M304 150h.1M303 150v1zM304 151h.1M303 152h.1M303 146v-1v1M303 145h.1M303 153h.1M303 154h.1M304 154h.1"/>
<path d="M303 155h.1M304 156h.1M304 155h.1M303 158h1M303 152v1M303 157h.1M303 158h.1M303 159h.1M304 143h.1M304 144h.1M304 147h.1M304 148h.1"/>
<path d="M303 150l1 1v-1M303 147v1M303 150h.1M303 151h.1M303 141h1M303 146h1M304 152h.1M304 153h.1M303 153v1M303 154v1M303 156l1 5M303 155l1 1"/>
<path d="M303 159l1 1M304 141h.1M304 142h-1M304 145v-1v1M304 147h-1M304 150v-1v1M304 146v-1v1M304 152l-1 1M304 153h-1M304 156v1M304 143h-1M304 144h-1"/>
<path d="M304 148h-1M304 152h-1M304 157h-1M304 158l-1 1M304 157l-1 1M303 161h.1M304 161h.1M303 164h.1M303 160h.1M303 167l1 1M303 169h1M303 165h.1"/>
<path d="M304 165h.1M303 166h.1M303 171h.1M303 175h.1M303 179h.1M303 177h1M303 167h1M303 174h1M303 161h1M304 164h.1M304 161v1M304 167h-1"/>
<path d="M304 167v1M304 168l-1 1M304 169v1M304 165v1M304 166v23M304 166h-1M304 166h.1M304 167h.1M304 168h.1M304 169h.1M304 170l-1 1M304 172h.1"/>
<path d="M304 173l-1 1M304 174l-1 1M304 175v1M304 178h.1M304 160h-1M304 172h-1M304 174h.1M304 175h.1M304 177h-1M304 177h.1M304 180h.1M304 161v3"/>
<path d="M304 160l-1 1M304 171h.1M304 179h.1M304 162v1M304 163l-1 1M304 163h.1M304 170h.1M304 173v1M304 176v1M304 179h-1M304 176h.1M304 173h.1"/>
<path d="M304 189h.1M304 190h.1M304 191h.1M304 196h.1M304 192h.1M304 184h.1M304 189v1M304 193v1M304 194v1M304 195h.1M304 197h.1M304 198h.1"/>
<path d="M304 194h.1M304 199h.1M304 200h.1M304 181h.1M304 182h.1M304 183h.1M304 185h.1M304 187h.1M304 188h.1M304 180v1M304 181v1M304 186v1"/>
<path d="M304 187v1M304 186h.1M304 190v1M304 191v7M304 192v1M304 181v-1v1M304 181v1zM304 187v1zM304 182v1M304 188v1M304 201v-1v1M304 201h.1"/>
<path d="M304 202h.1M304 203h.1M304 204h.1M304 205v-1v1M304 205h.1M304 206v-1v1M304 206h.1M304 207h.1M304 208h.1M304 209h.1M304 210v-1v1M304 210h.1"/>
<path d="M304 211h.1M304 212h.1M304 213h.1M304 215h.1M304 216v-1v1M304 216h.1M304 217h.1M304 217v1zM304 218h.1M304 219h.1M304 220h.1M304 214h.1"/>
<path d="M304 202v1M304 212v1M304 213v1M304 218v1M304 219v1M304 218v-1v1M304 221h.1M304 225h.1M304 229h.1M304 221v1M304 227h.1M304 228v1"/>
<path d="M304 229v1M304 224h.1M304 225v1M304 226v1M304 228h.1M304 227v1M304 223h.1M304 226h.1M304 234h.1M304 235v-1v1M304 235h.1M304 236v-1v1"/>
<path d="M304 236h.1M304 237h.1M304 238h.1M304 239h.1M304 233h.1M304 220v28M304 222h.1M304 240h.1M304 230h.1M304 231h.1M304 232h.1M304 239v1z"/>
<path d="M304 222v1M304 223v1M304 245v1zM304 240v1zM304 244h.1M304 250v-1v1M304 254h.1M304 258h.1M304 255h.1M304 249v21M304 247v1M304 248h.1"/>
<path d="M304 248v1M304 253h.1M304 243h.1M304 249h.1M304 251h.1M304 252h.1M304 257h.1M304 256h.1M304 259h.1M304 260h.1M304 241v1M304 243v-1v1"/>
<path d="M304 244v1zM304 246v1M304 246v2M304 250v2M304 251v1M304 250v1M304 241h.1M304 246h.1M304 242h.1M304 255v1M304 256v1M304 257v1"/>
<path d="M304 259v1M304 261h.1M304 264h.1M304 262v1M304 263v1M304 265h.1M304 268v1M304 262h.1M304 263h.1M304 266h.1M304 268h.1M304 269h.1"/>
<path d="M304 275h.1M304 279h.1M304 275v1M304 276v1M304 279v1M304 272h.1M304 274h.1M304 261v1M304 267h.1M304 267v1M304 270v18M304 270h.1"/>
<path d="M304 273h.1M304 276h.1M304 277h.1M304 260v1M304 269v1M304 271h.1M304 274v1M304 278h.1M304 280h.1M304 280v1v-1M304 284h.1M304 281v1z"/>
<path d="M304 285v1zM304 286v1zM304 288v5M304 289h.1M304 291h.1M304 290h.1M304 293v5M304 282v1zM304 283h.1M304 285h.1M304 281h.1M304 285v1"/>
<path d="M304 286h.1M304 293v1M304 294v1M304 295v1M304 297h.1M304 299h.1M304 287v1M304 291v1zM304 287h.1M304 294h.1M304 295h.1M304 299v1"/>
<path d="M304 292v1M304 292h.1M304 298h.1M304 297v1M304 300h.1M304 296v1M304 296h.1"/>
</g>
<!-- layer: 0 -->
<g fill="#0f0" stroke="#0f0" stroke-width=".6">
<path d="M330 85v5zM330 85v5z"/>
<path d="M329 90v2zM329 90v2z"/>
<path d="M329 92v2zM329 92v2z"/>
<path d="M329 94l1 1zM329 94l1 1z"/>
<path d="M330 95v4zM330 95v4z"/>
<path d="M332 500v2zM332 500v2z"/>
<path d="M332 502v1zM332 502v1z"/>
<path d="M332 503v2zM332 503v2z"/>
<path d="M332 505v2zM332 505v2z"/>
</g>
<g font-size="8.5">
<text x="10" y="547">NOTE: 1.COLOUR OF THE SHUTTER WILL BE OFF WHITE.</text>
<text x="34" y="557">2.SHUTTER WILL ROLL UPTO 4500mm HEIGHT ONLY.</text>
<text x="11" y="572">REVISION 2- SIZE OF SHUTTER REVISED AS PER SITE CONDITIONS.</text>
</g>
<g font-size="8.4">
<text x="675" y="344">DOUBLE WALL ROLLING</text>
<text x="675" y="354">SHUTTER 3</text>
</g>
<g font-size="7.5">
<text x="524" y="312">Outside</text>
<text x="486" y="313">Inside</text>
<text x="218" y="432">Inside Elevation</text>
<text x="269" y="493">Outside</text>
<text x="239" y="518">Plan</text>
<text x="271" y="518">Inside</text>
</g>
<g font-size="7.4">
<text x="182" y="73">200</text>
<text x="458" y="72">1000</text>
<text x="356" y="91">Operating</text>
<text x="428" y="91">Operating</text>
<text x="356" y="100">System</text>
<text x="437" y="100">System</text>
<text x="367" y="133">Double wall slat</text>
<text x="362" y="162">Chain for manual</text>
<text x="362" y="171">operation</text>
<text x="364" y="207">MS Guides</text>
<text x="559" y="250" transform="rotate(-90 559 250)">6660</text>
<text x="383" y="256">Control Box</text>
<text x="120" y="283" transform="rotate(-90 120 283)">TOTAL HEIGHT 6660</text>
<text x="149" y="323" transform="rotate(-90 149 323)">CLEAR HEIGHT 4500</text>
<text x="356" y="344" transform="rotate(-90 356 344)">1250</text>
<text x="428" y="359">MS bottom</text>
<text x="65" y="369">FFL</text>
<text x="137" y="404">100</text>
<text x="237" y="404">3000</text>
<text x="363" y="404">100</text>
<text x="238" y="417">3200</text>
<text x="626" y="460" transform="rotate(-90 626 460)">95</text>
<text x="240" y="472">3000</text>
<text x="577" y="493">19</text>
<text x="353" y="515" transform="rotate(-90 353 515)">1000</text>
</g>
<g font-size="7.2">
<text x="746" y="289">NIHVA TECHNOLOGIES</text>
<text x="756" y="296">PVT. LTD.</text>
<text x="796" y="296">PUNE</text>
</g>
<g font-size="6.3">
<text x="666" y="33">DIMENSION :</text>
<text x="666" y="50">CLEAR WIDTH</text>
<text x="726" y="50">CLEAR HEIGHT</text>
<text x="791" y="49">TOTAL</text>
<text x="790" y="57">HEIGHT</text>
<text x="675" y="72">3000mm</text>
<text x="737" y="72">4500mm</text>
<text x="790" y="72">6660mm</text>
<text x="665" y="89">MATERIAL :</text>
<text x="666" y="111">THICKNESS :</text>
<text x="666" y="325">TITLE:</text>
<text x="668" y="384">CLIENT'S APPROVAL :</text>
<text x="665" y="438">CLIENT -</text>
<text x="698" y="438">LUPIN</text>
<text x="666" y="451">PROJECT - LUPIN</text>
<text x="665" y="464">SITE LOCATION -NAGPUR.</text>
<text x="665" y="477">DWG. NO. : NIHVA/17-18/0030/R02/3</text>
<text x="666" y="490">SCALE: NTS</text>
<text x="723" y="489">WT:</text>
<text x="769" y="490">SHEET:1 OF 1</text>
<text x="666" y="506">DRAWN BY: OMKAR</text>
<text x="754" y="507">DATE: 29-05-2017</text>
<text x="667" y="524">CHECK BY: SAGAR P.</text>
<text x="754" y="523">DATE: 29-05-2017</text>
<text x="754" y="538">DATE: 29-05-2017</text>
<text x="667" y="541">APPROVED BY :</text>
<text x="722" y="541">S.S</text>
<text x="665" y="555">If any queries contact : projects@nihva.com</text>
<text x="665" y="570">NOTE: ALL DIMENSIONS ARE IN mm</text>
</g>
<g font-size="6.1">
<text x="429" y="529">SHUTTER LOCATION-</text>
<text x="499" y="529">SHUTTER 3 STARTS FROM NORTH SIDE.</text>
<text x="437" y="551">CLEAR WIDTH</text>
<text x="493" y="551">CLEAR HEIGHT</text>
<text x="552" y="551">TOTAL HEIGHT</text>
<text x="610" y="551">MOTOR</text>
<text x="452" y="559">(CW)</text>
<text x="508" y="559">(CH)</text>
<text x="567" y="559">(TH)</text>
<text x="610" y="559">POSITION</text>
<text x="441" y="572">3000mm</text>
<text x="499" y="572">4500mm</text>
<text x="558" y="572">6660mm</text>
<text x="621" y="571">RIGHT</text>
</g>
<g font-size="5.9">
<text x="353" y="70">300mm FREE SPACE REQUIRED</text>
<text x="364" y="77">FOR MOTOR MOUNTING</text>
<text x="106" y="159" transform="rotate(-90 106 159)">REQUIRED</text>
<text x="99" y="174" transform="rotate(-90 99 174)">600mm FREE SPACE</text>
</g>
<g font-size="5.4">
<text x="665" y="129">NOTE-</text>
<text x="677" y="135">01.REQUIERD STRUCTURE FOR ROLLING SHUTTER</text>
<text x="686" y="142">WILL BE IN CLIENT'S SCOPE.</text>
<text x="675" y="148">02.SINGLE PHASE SUPPLY IS REQUIRED.</text>
<text x="567" y="422">Main Slats</text>
<text x="544" y="428">Double Wall Rolling Shutter</text>
</g>
<g font-size="5.3">
<text x="750" y="305">Email:- info@nihva.com</text>
<text x="751" y="313">Website:- www.nihva.com</text>
</g>
<text font-size="4.9" x="505" y="453" transform="rotate(-90 505 453)">100 MM</text>
<text font-size="4.6" x="420" y="466">HEAVY RUBBER GAS KIT</text>
<g font-size="4.4">
<text x="440" y="440">M.S. BOTTOM</text>
<text x="438" y="445">RAIL PROFILE</text>
<text x="448" y="450">2.5MM</text>
</g>
</svg>
